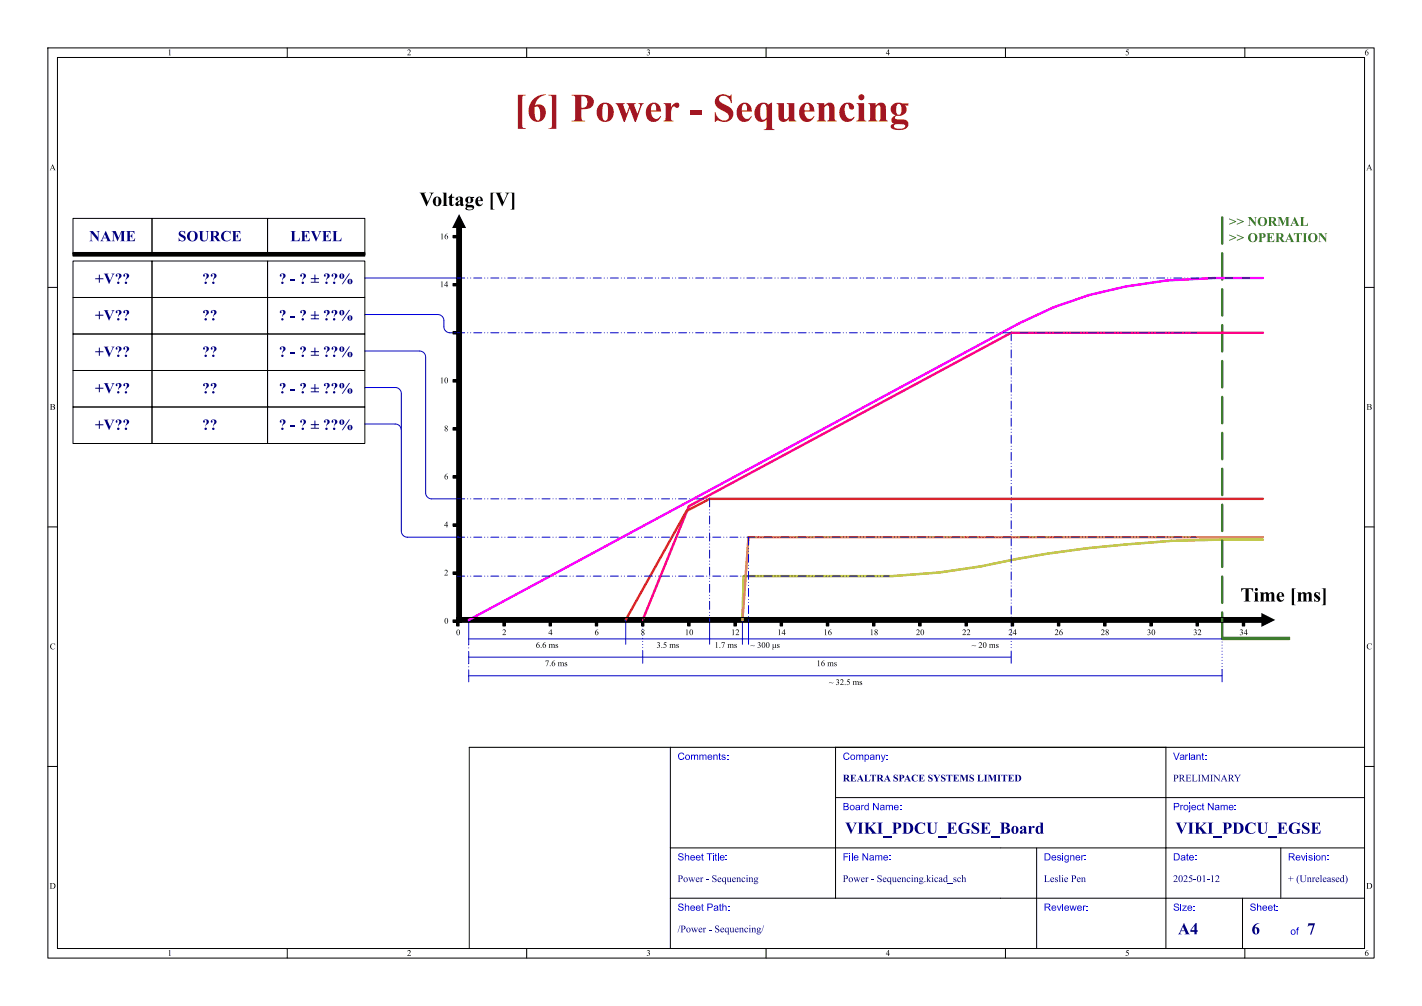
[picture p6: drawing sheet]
<svg xmlns="http://www.w3.org/2000/svg" width="297mm" height="210mm" viewBox="0 0 297 210" stroke-linecap="round" stroke-linejoin="round" font-family="sans-serif">
<g fill="none" stroke="#000" stroke-width=".21">
<path d="M10 10h277v190h-277zM12 12h273v186h-273zM60 10v2M110 10v2M160 10v2M210 10v2M260 10v2M10 60h2M285 60h2M10 110h2M285 110h2M243.5 156v42"/>
<path d="M285 156h-110.5v31.5h110.5M10 160h2M174.5 177h110.5M174.5 166.5h110.5M216.5 177v21M267.5 177v10.5M285 160h2M60 198v2M110 198v2M160 198v2M210 198v2M259.5 187.5v10.5"/>
<path d="M260 198v2"/>
</g>
<path d="M211.9 161.7h.6a.7 .7 0 0 1 .8 .7 .7 .7 0 0 1-.8 .7h-.6l.2-.2h.3l.1 .1a.63 .63 0 0 0 .4-.6 .63 .63 0 0 0-.5-.6v1.1h-.3v-1z" fill="#00007f"/>
<path d="M140 156v42M243.5 156h-145.5v42M140 177h34.5M140 187.5h34.5" fill="none" stroke="#000" stroke-width=".21"/>
<g fill="#000">
<path d="M95.4 47.4h1v82.5h-1zM94.6 119.4h1.5v.5h-1.5zM94.6 109.3h1.5v.6h-1.5zM94.6 129.4h1.5v.5h-1.5zM95.4 129.2h.5v1.5h-.5zM95.4 128.9h168.4v1h-168.4zM105 129.2h.5v1.5h-.5zM114.7 129.2h.5v1.5h-.5zM124.3 129.2h.5v1.5h-.5zM134 129.2h.5v1.5h-.5zM172.6 129.2h.5v1.5h-.5zM182.2 129.2h.6v1.5h-.6z"/>
<path d="M249.8 129.2h.5v1.5h-.5z"/>
</g>
<path d="M255.3 133h14.1v.5h-14.1z" fill="#357b26"/>
<g fill="#000">
<path d="M15.2 52.7h61v.8h-61zM94.6 59.2h1.5v.5h-1.5zM94.6 69.2h1.5v.5h-1.5zM94.6 79.2h1.5v.6h-1.5zM94.6 89.3h1.5v.5h-1.5zM94.6 99.3h1.5v.5h-1.5zM143.6 129.2h.5v1.5h-.5zM153.3 129.2h.5v1.5h-.5zM162.9 129.2h.5v1.5h-.5zM191.9 129.2h.5v1.5h-.5zM201.5 129.2h.6v1.5h-.6zM211.2 129.2h.5v1.5h-.5z"/>
<path d="M220.9 129.2h.5v1.5h-.5zM230.5 129.2h.5v1.5h-.5zM240.2 129.2h.5v1.5h-.5zM259.5 129.2h.5v1.5h-.5z"/>
</g>
<path d="M263.8 112.6a258.5 258.5 0 0 0-58.9 5.6l-8.7 1.3-9.9 .8h-31l-.2 9.1" fill="none" stroke="#c5c314" stroke-width=".5"/>
<path d="M263.8 69.5h-52.6l-67.3 36.2-9.7 23.7" fill="none" stroke="#ff0085" stroke-width=".5"/>
<path d="M95.4 58h165.8M95.4 69.5h154.5M211.2 69.5v59.9M95.4 104.1h154.4M95.4 112.1h154.4M148.2 104.1v25.3M156.3 112.1v17.4M95.4 120.3h90.3" fill="none" stroke="#0000c2" stroke-width=".21" stroke-dasharray="1.7 .6 0 .6 0 .6"/>
<path d="M97.9 138.5v1.3M97.9 134.6v1.3M134.2 130v5.9M211.2 129.4v6.1M255.2 139.8v-6.5" fill="none" stroke="#0000c2" stroke-width=".21" stroke-dasharray="0 .6"/>
<g fill="none" stroke="#0000c2" stroke-width=".21">
<path d="M76.2 58h19.2M76.2 65.7h15.2M76.2 73.3h11.4M88.9 74.5v28.4M92.7 66.9v1.3M94 69.5h1.4M76.2 80.9h6.3M76.2 88.5h6.3M83.8 82.2v28.7M85.1 112.1h10.8M90.2 104.1h5M97.9 129.4v5.2"/>
<path d="M97.9 136v2.5M97.9 139.8v2.5M97.9 137.2h113.3M97.9 133.4h157.4M130.7 129.4v5.1M134.2 135.9v2.6M148.2 129.4v5.1M155.1 129.5v5M156.3 129.5v5M211.2 135.9v2.6M255.2 139.8v2.5M97.9 141.1h157.3"/>
</g>
<path d="M263.8 58h-10.2a92.7 92.7 0 0 0-33.5 6.1l-7.1 3.3-115.1 62" fill="none" stroke="#f0f" stroke-width=".5"/>
<path d="M263.8 112.1h-107.5l-1.2 17.3" fill="none" stroke="#fc8600" stroke-width=".5"/>
<path d="M255.3 133.4v-88.1" fill="none" stroke="#357b26" stroke-width=".5" stroke-dasharray="5.5 2"/>
<path d="M263.8 104.1h-115.6l-4.8 2.6-12.7 22.7" fill="none" stroke="#da242c" stroke-width=".5"/>
<path d="M55.9 77.3h20.3v7.7h-20.3z" fill="none" stroke="#000" stroke-width=".21"/>
<g fill="#00007f">
<path d="M58.6 80.1a.61 .61 0 0 1 1 .1 .61 .61 0 0 1-.5 .9l-.2 .3 .3-.7a.33 .33 0 0 0 0-.5 .33 .33 0 0 0-.5 0l.1 .2a.21 .21 0 0 1-.2 .2 .21 .21 0 0 1-.2-.3z"/>
<path d="M60.7 81.2h.9v.3h-.9z"/>
<path d="M62.8 80.1a.61 .61 0 0 1 1 .1 .61 .61 0 0 1-.4 .9l-.2 .3 .2-.7a.33 .33 0 0 0 .1-.5 .33 .33 0 0 0-.5 0l.1 .2a.21 .21 0 0 1-.3 .2 .21 .21 0 0 1-.1-.3z"/>
<path d="M64.9 80.9h.8v-.7h.2v.7h.7v.2h-.7v.6h.7v.2h-1.7v-.2h.8v-.6h-.8z"/>
<circle cx="59" cy="81.9" r=".25"/>
<circle cx="63.2" cy="81.9" r=".25"/>
</g>
<path d="M55.9 85h20.3v7.6h-20.3z" fill="none" stroke="#000" stroke-width=".21"/>
<g fill="#00007f">
<path d="M58.6 87.7a.61 .61 0 0 1 1 .1 .61 .61 0 0 1-.5 .9l-.2 .3 .3-.7a.33 .33 0 0 0 0-.5 .33 .33 0 0 0-.5 0l.1 .2a.21 .21 0 0 1-.2 .2 .21 .21 0 0 1-.2-.3z"/>
<path d="M60.7 88.8h.9v.3h-.9z"/>
<path d="M62.8 87.7a.61 .61 0 0 1 1 .1 .61 .61 0 0 1-.4 .9l-.2 .3 .2-.7a.33 .33 0 0 0 .1-.5 .33 .33 0 0 0-.5 0l.1 .2a.21 .21 0 0 1-.3 .2 .21 .21 0 0 1-.1-.3z"/>
<path d="M64.9 88.6h.8v-.8h.2v.8h.7v.2h-.7v.5h.7v.2h-1.7v-.2h.8v-.5h-.8z"/>
<circle cx="59" cy="89.5" r=".25"/>
<circle cx="63.2" cy="89.5" r=".25"/>
</g>
<path d="M15.2 54.5h16.5v7.6h-16.5zM55.9 54.5h20.3v7.6h-20.3zM31.7 69.7h24.2v7.6h-24.2zM31.7 77.3h24.2v7.7h-24.2z" fill="none" stroke="#000" stroke-width=".21"/>
<g fill="#00007f">
<path d="M58.6 57.2a.61 .61 0 0 1 1 .1 .61 .61 0 0 1-.5 .9l-.2 .3 .3-.7a.33 .33 0 0 0 0-.5 .33 .33 0 0 0-.5 0l.1 .2a.21 .21 0 0 1-.2 .3 .22 .22 0 0 1-.2-.4z"/>
<path d="M60.7 58.3h.9v.4h-.9z"/>
<path d="M62.8 57.2a.61 .61 0 0 1 1 .1 .61 .61 0 0 1-.4 .9l-.2 .3 .2-.7a.33 .33 0 0 0 .1-.5 .33 .33 0 0 0-.5 0l.1 .2a.21 .21 0 0 1-.3 .3 .21 .21 0 0 1-.1-.4z"/>
<path d="M64.9 58.1h.8v-.8h.2v.8h.7v.2h-.7v.5h.7v.2h-1.7v-.2h.8v-.5h-.8z"/>
<circle cx="59" cy="59" r=".25"/>
<circle cx="63.2" cy="59" r=".25"/>
</g>
<path d="M55.9 62.1h20.3v7.6h-20.3z" fill="none" stroke="#000" stroke-width=".21"/>
<g fill="#00007f">
<path d="M58.6 64.8a.61 .61 0 0 1 1 .2 .61 .61 0 0 1-.5 .8l-.2 .4 .3-.8a.33 .33 0 0 0 0-.4 .33 .33 0 0 0-.5-.1l.1 .2a.21 .21 0 0 1-.2 .3 .22 .22 0 0 1-.2-.4z"/>
<path d="M60.7 66h.9v.3h-.9z"/>
<path d="M62.8 64.8a.61 .61 0 0 1 1 .2 .61 .61 0 0 1-.4 .8l-.2 .4 .2-.8a.33 .33 0 0 0 .1-.4 .33 .33 0 0 0-.5-.1l.1 .2a.21 .21 0 0 1-.3 .3 .21 .21 0 0 1-.1-.4z"/>
<path d="M64.9 65.7h.8v-.8h.2v.8h.7v.2h-.7v.5h.7v.2h-1.7v-.2h.8v-.5h-.8z"/>
<circle cx="59" cy="66.7" r=".25"/>
<circle cx="63.2" cy="66.7" r=".25"/>
</g>
<path d="M15.2 45.6h16.5v7.6h-16.5zM31.7 45.6h24.2v7.6h-24.2zM31.7 54.5h24.2v7.6h-24.2zM55.9 45.6h20.3v7.6h-20.3zM15.2 62.1h16.5v7.6h-16.5zM15.2 69.7h16.5v7.6h-16.5zM15.2 77.3h16.5v7.7h-16.5zM31.7 62.1h24.2v7.6h-24.2zM55.9 69.7h20.3v7.6h-20.3zM15.2 85h16.5v7.6h-16.5zM31.7 85h24.2v7.6h-24.2z" fill="none" stroke="#000" stroke-width=".21"/>
<g fill="#00007f">
<path d="M58.6 72.5a.61 .61 0 0 1 1 .1 .61 .61 0 0 1-.5 .9l-.2 .3 .3-.7a.33 .33 0 0 0 0-.5 .33 .33 0 0 0-.5-.1l.1 .2a.21 .21 0 0 1-.2 .3 .21 .21 0 0 1-.2-.3z"/>
<path d="M60.7 73.6h.9v.3h-.9z"/>
<path d="M62.8 72.5a.61 .61 0 0 1 1 .1 .61 .61 0 0 1-.4 .9l-.2 .3 .2-.7a.33 .33 0 0 0 .1-.5 .33 .33 0 0 0-.5-.1l.1 .2a.21 .21 0 0 1-.3 .3 .21 .21 0 0 1-.1-.3z"/>
<path d="M64.9 73.3h.8v-.7h.2v.7h.7v.2h-.7v.6h.7v.2h-1.7v-.2h.8v-.6h-.8z"/>
<circle cx="59" cy="74.3" r=".25"/>
<circle cx="63.2" cy="74.3" r=".25"/>
</g>
<path d="M156.8 134.7l.7 .1 .2-.1-.2 .2-.6-.2-.2 .2zM158.3 134.1h.5l-.1 .5a.37 .37 0 0 1 .1 .5 .37 .37 0 0 1-.6 0 .29 .29 0 0 0 .5 0 .29 .29 0 0 0-.3-.4v-.1a.24 .24 0 0 0 .3-.1 .24 .24 0 0 0-.1-.3 .24 .24 0 0 0-.4 .1zM159.2 134.2l.1-.1a.55 .55 0 0 1 .5 .6 .55 .55 0 0 1-.5 .5l-.2-.4 .2-.1a.3 .3 0 0 0-.1 .3 .3 .3 0 0 0 .4 .2v-.9l-.2-.2-.1 .6h-.2zM160.1 134.2l.1-.1a.55 .55 0 0 1 .5 .6 .55 .55 0 0 1-.5 .5l-.2-.4 .1-.1a.3 .3 0 0 0 0 .3 .3 .3 0 0 0 .3 .2l.1-.9-.2-.2-.2 .6h-.1zM161.4 134.4h.1v.6l.2 .2 .2-.1v-.7h.1v.8l.2-.1-.1 .1h-.2a.31 .31 0 0 0-.4 0 .31 .31 0 0 0 0 .4l-.2-.1zM162.3 134.5l.5-.1v.3l-.2-.2-.2 .1 .1 .1a.29 .29 0 0 1 .3 .4 .29 .29 0 0 1-.5 .1v-.2l.2 .2 .2-.1-.4-.3z" fill="#000"/>
<g fill="none" stroke="#000" stroke-width=".21">
<path d="M15.2 52.7h61v.8h-61zM94.6 59.2h1.5v.5h-1.5zM95.4 47.4h1v82.5h-1zM94.6 69.2h1.5v.5h-1.5zM94.6 79.2h1.5v.6h-1.5zM94.6 89.3h1.5v.5h-1.5zM94.6 99.3h1.5v.5h-1.5zM94.6 119.4h1.5v.5h-1.5zM94.6 109.3h1.5v.6h-1.5zM94.6 129.4h1.5v.5h-1.5zM95.4 129.2h.5v1.5h-.5zM95.4 128.9h168.4v1h-168.4z"/>
<path d="M105 129.2h.5v1.5h-.5zM114.7 129.2h.5v1.5h-.5zM124.3 129.2h.5v1.5h-.5zM134 129.2h.5v1.5h-.5zM143.6 129.2h.5v1.5h-.5zM153.3 129.2h.5v1.5h-.5zM162.9 129.2h.5v1.5h-.5zM172.6 129.2h.5v1.5h-.5zM182.2 129.2h.6v1.5h-.6zM191.9 129.2h.5v1.5h-.5zM201.5 129.2h.6v1.5h-.6zM211.2 129.2h.5v1.5h-.5z"/>
<path d="M220.9 129.2h.5v1.5h-.5zM230.5 129.2h.5v1.5h-.5zM240.2 129.2h.5v1.5h-.5zM249.8 129.2h.5v1.5h-.5zM259.5 129.2h.5v1.5h-.5z"/>
</g>
<path d="M255.3 133h14.1v.5h-14.1z" fill="none" stroke="#357b26" stroke-width=".21"/>
<path d="M87.6 73.3a1.27 1.27 0 0 1 1.3 1.2M91.4 65.7a1.27 1.27 0 0 1 1.3 1.2M92.7 68.2a1.27 1.27 0 0 0 1.3 1.3M82.5 88.5a1.26 1.26 0 0 1 1.3 1.3M82.5 80.9a1.27 1.27 0 0 1 1.3 1.3M83.8 110.9a1.26 1.26 0 0 0 1.3 1.2M88.9 102.9a1.27 1.27 0 0 0 1.3 1.2" fill="none" stroke="#0000c2" stroke-width=".21"/>
<text font-size="8.4" fill="#a21622" x="107.3" y="27.5">[6] Power- Sequencing</text>
<g font-size="4.2">
<text x="87.6" y="43.5">Voltage[V]</text>
<text x="93.8" y="48.7">þÿ%²</text>
<text x="259.1" y="126.1">Time[ms]</text>
<text x="267.4" y="131.5" transform="rotate(-90 267.4 131.5)">þÿ%¼</text>
</g>
<g font-size="3.5" fill="#00007f">
<text x="176.5" y="174.9">VIKI_PDCU_EGSE_Board</text>
<text x="245.5" y="174.9">VIKI_PDCU_EGSE</text>
<text x="246" y="195.9">A4</text>
<text x="261.4" y="196">6</text>
<text x="273" y="196">7</text>
</g>
<g font-size="3.2" fill="#00007f">
<text x="18.6" y="51.2">NAME</text>
<text x="37.2" y="51.2">SOURCE</text>
<text x="60.6" y="51.2">LEVEL</text>
<text x="19.8" y="60.1">+V??</text>
<text x="42.2" y="60.1">??</text>
<text x="67.4" y="60.1">??%</text>
<text x="19.8" y="67.7">+V??</text>
<text x="42.2" y="67.7">??</text>
<text x="67.4" y="67.7">??%</text>
<text x="19.8" y="75.3">+V??</text>
<text x="42.2" y="75.3">??</text>
<text x="67.4" y="75.3">??%</text>
<text x="19.8" y="82.9">+V??</text>
<text x="42.2" y="82.9">??</text>
<text x="67.4" y="82.9">??%</text>
<text x="19.8" y="90.6">+V??</text>
<text x="42.2" y="90.6">??</text>
<text x="67.4" y="90.6">??%</text>
</g>
<g font-size="2.8" fill="#357b26">
<text x="256.7" y="47.5">&gt;&gt; NORMAL</text>
<text x="256.7" y="50.9">&gt;&gt; OPERATION</text>
</g>
<g font-size="2.1" fill="#00f">
<text x="141.5" y="159.2">Comments:</text>
<text x="176" y="159.2">Company:</text>
<text x="245" y="159.2">Variant:</text>
<text x="176" y="169.7">Board Name:</text>
<text x="245" y="169.7">Project Name:</text>
<text x="141.5" y="180.2">Sheet Title:</text>
<text x="176" y="180.2">File Name:</text>
<text x="218" y="180.2">Designer:</text>
<text x="245" y="180.2">Date:</text>
<text x="269" y="180.2">Revision:</text>
<text x="141.5" y="190.7">Sheet Path:</text>
<text x="218" y="190.7">Reviewer:</text>
<text x="245" y="190.7">Size:</text>
<text x="261" y="190.7">Sheet:</text>
<text x="269.5" y="195.7">of</text>
</g>
<g font-size="2.1" fill="#00007f">
<text x="176" y="163.7">REALTRA SPACESYSTEMSLIMITED</text>
<text x="245" y="163.7">PRELIMINARY</text>
<text x="141.5" y="184.7">Power- Sequencing</text>
<text x="176" y="184.7">Power- Sequencing.kicad_sch</text>
<text x="218" y="184.7">LesliePen</text>
<text x="245" y="184.7">2025-01-12</text>
<text x="269" y="184.7">+ (Unreleased)</text>
<text x="141.5" y="195.2">/Power- Sequencing/</text>
</g>
<g font-size="1.8">
<text x="35" y="12">1</text>
<text x="85" y="12">2</text>
<text x="135" y="12">3</text>
<text x="185" y="12">4</text>
<text x="235" y="12">5</text>
<text x="285" y="12">6</text>
<text x="10.3" y="36">A</text>
<text x="285.3" y="36">A</text>
<text x="91.9" y="50.4">16</text>
<text x="91.9" y="60.4">14</text>
<text x="91.9" y="80.5">10</text>
<text x="10.4" y="86">B</text>
<text x="285.4" y="86">B</text>
<text x="92.7" y="90.5">8</text>
<text x="92.7" y="100.5">6</text>
<text x="92.7" y="110.6">4</text>
<text x="92.7" y="120.6">2</text>
<text x="92.8" y="130.7">0</text>
<text x="10.4" y="136">C</text>
<text x="95.3" y="133.1">0</text>
<text x="104.9" y="133">2</text>
<text x="111.9" y="135.7">6.6ms</text>
<text x="114.5" y="133">4</text>
<text x="124.2" y="133">6</text>
<text x="133.8" y="133">8</text>
<text x="137.1" y="135.7">3.5ms</text>
<text x="143" y="133">10</text>
<text x="149.2" y="135.7">1.7ms</text>
<text x="152.7" y="133">12</text>
<text x="162.3" y="133">14</text>
<text x="172" y="133">16</text>
<text x="181.6" y="133">18</text>
<text x="191.3" y="133">20</text>
<text x="201" y="133">22</text>
<text x="202.9" y="135.7">~ 20ms</text>
<text x="210.6" y="133">24</text>
<text x="220.3" y="133">26</text>
<text x="229.9" y="133">28</text>
<text x="239.6" y="133">30</text>
<text x="249.2" y="133">32</text>
<text x="258.9" y="133">34</text>
<text x="285.4" y="136">C</text>
<text x="113.8" y="139.5">7.6ms</text>
<text x="170.5" y="139.5">16ms</text>
<text x="173.1" y="143.5">~ 32.5ms</text>
<text x="10.3" y="186">D</text>
<text x="285.3" y="186">D</text>
<text x="35" y="200">1</text>
<text x="85" y="200">2</text>
<text x="135" y="200">3</text>
<text x="185" y="200">4</text>
<text x="235" y="200">5</text>
<text x="285" y="200">6</text>
</g>
</svg>
